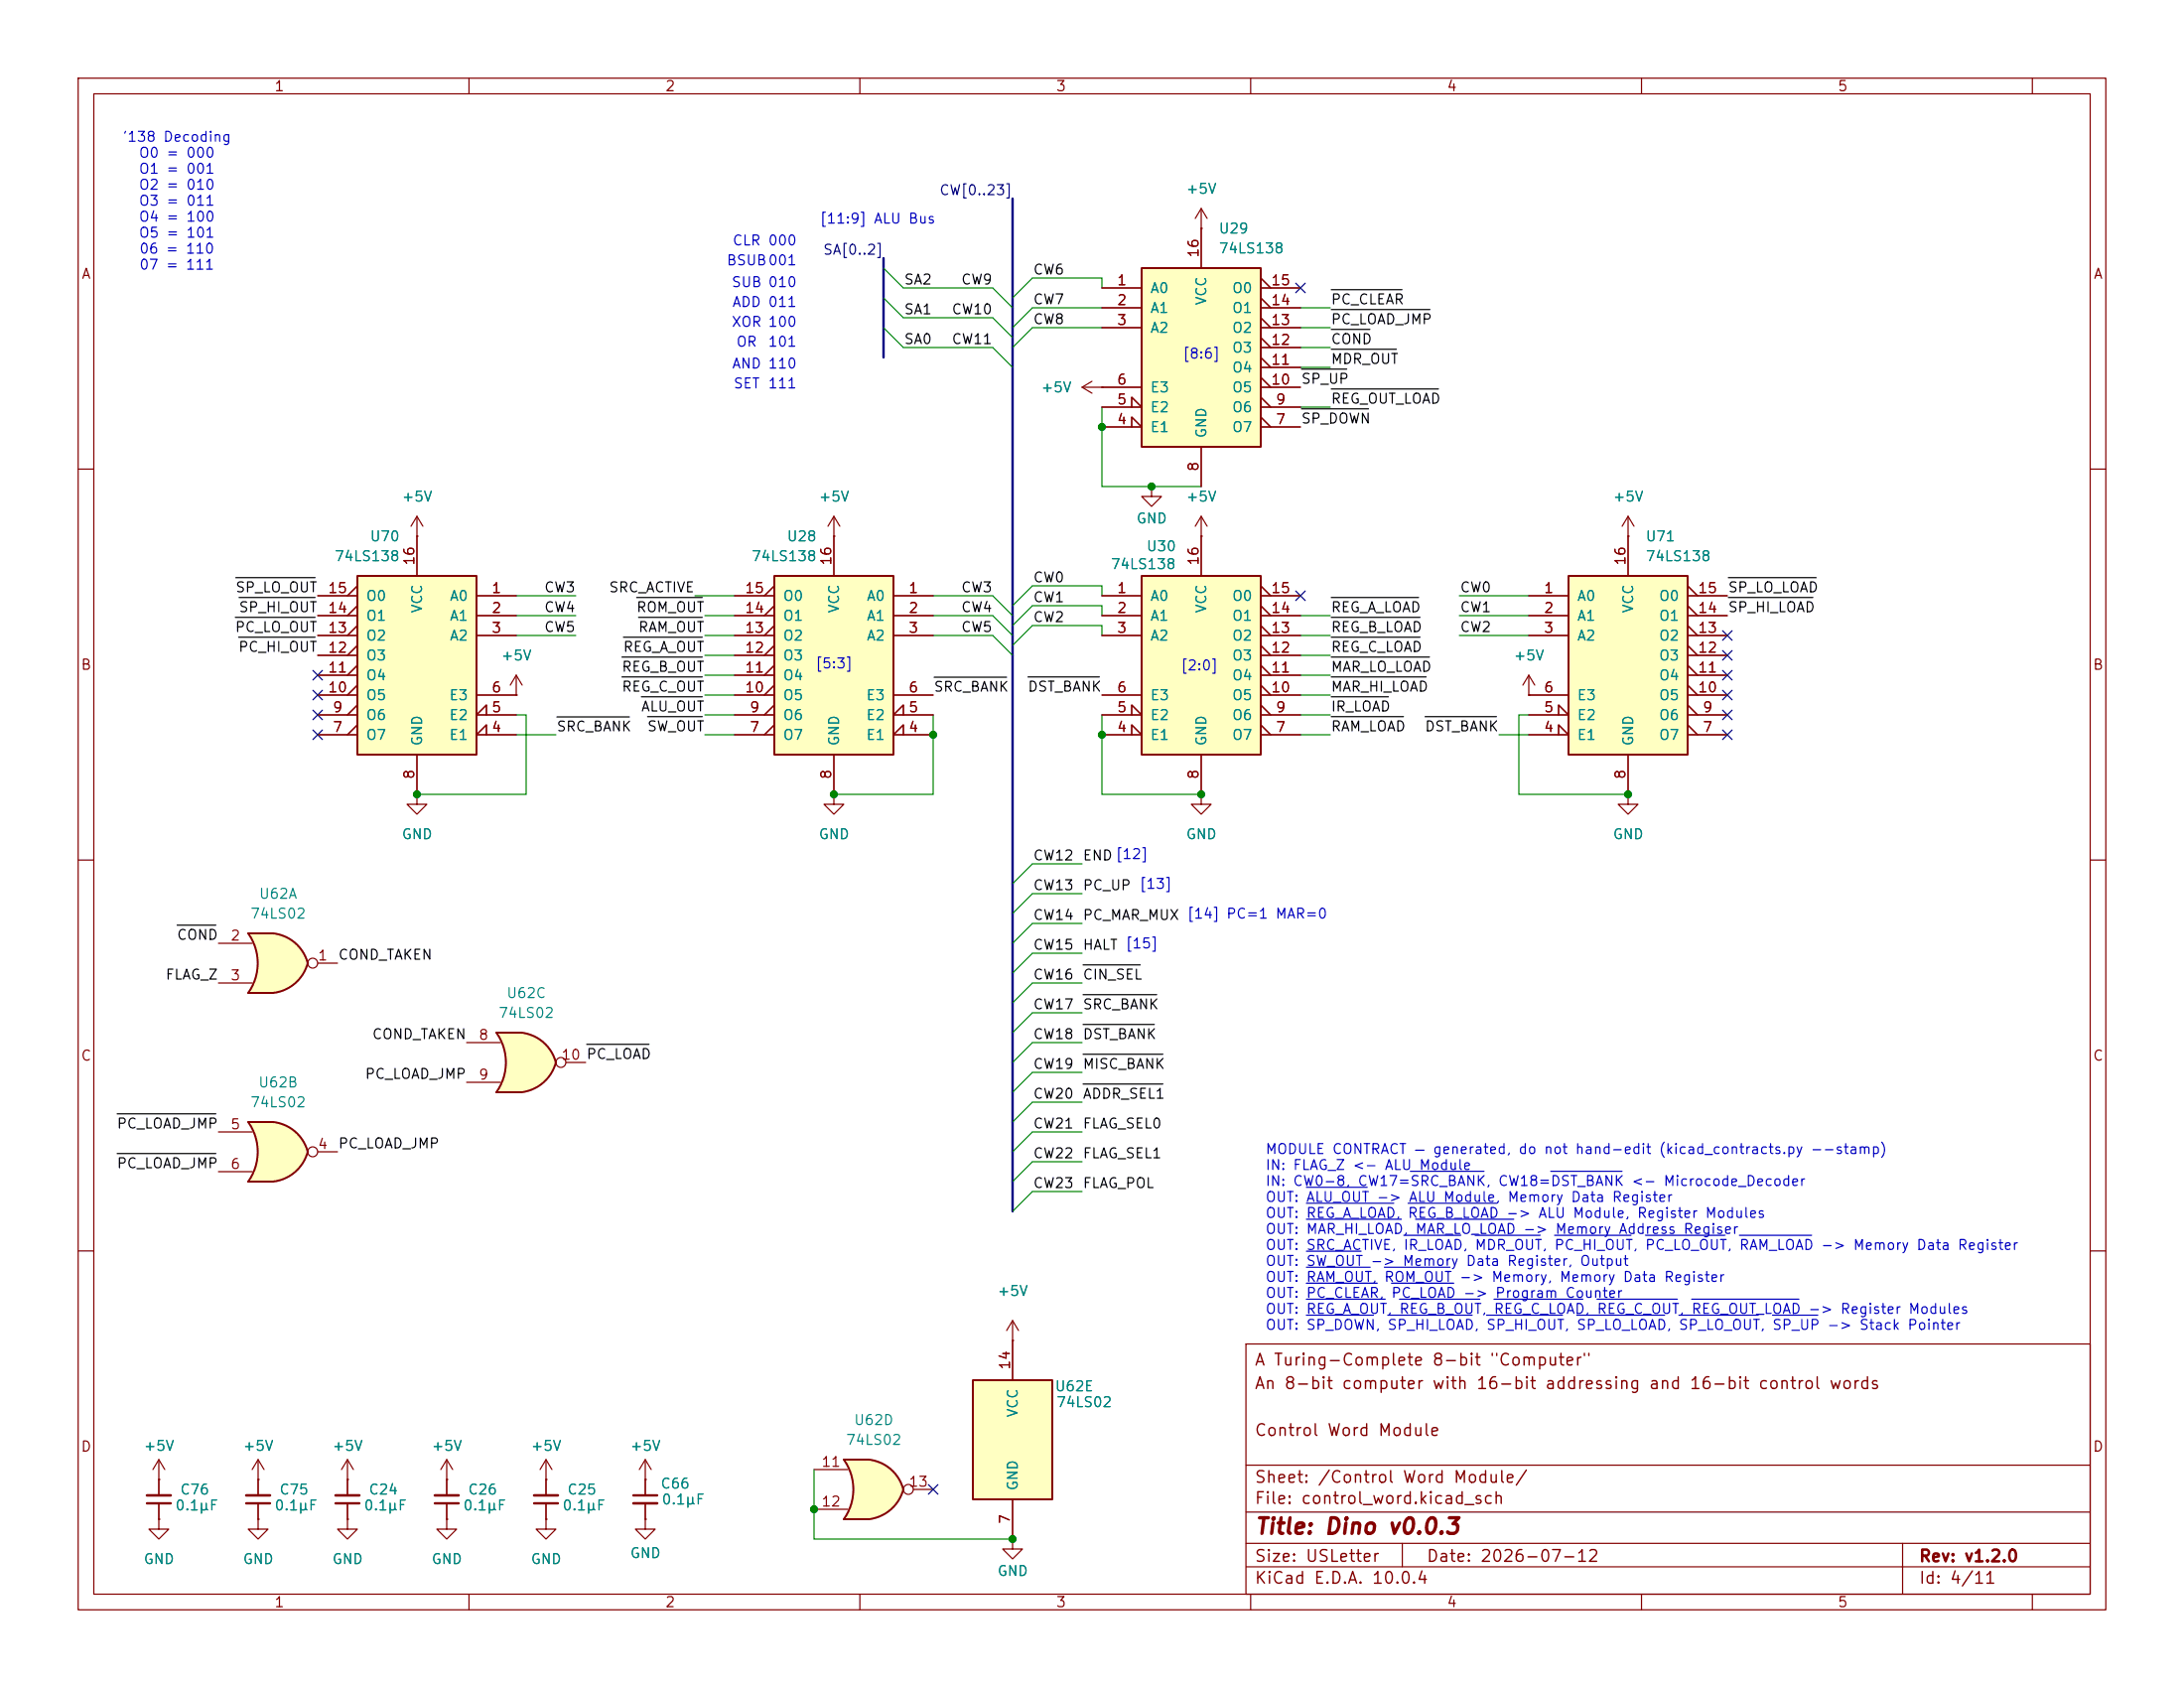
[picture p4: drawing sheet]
<svg xmlns="http://www.w3.org/2000/svg" width="279mm" height="216mm" viewBox="0 0 279 216" stroke-linecap="round" stroke-linejoin="round" font-family="sans-serif">
<g fill="none" stroke="#840000" stroke-width=".15">
<path d="M10 10h259.4v195.9h-259.4zM12 12h255.4v191.9h-255.4zM60 10v2M110 10v2M160 10v2M210 10v2M260 10v2M10 60h2M53.3 68.6h.1M53.3 66l-.7 1.3M53.3 66l.8 1.3M53.3 66v2.6"/>
<path d="M267.4 60h2M10 110h2M153.7 101.6v1.3h1.2l-1.2 1.2-1.3-1.2h1.3M153.7 101.6h.1M267.4 110h2M10 160h2M159.4 171.9h108v32h-108zM267.4 160h2M159.4 197.4h108M159.4 193.4h108M159.4 187.4h108M179.4 197.4v3"/>
<path d="M243.4 197.4v6.5M60 203.9v2M110 203.9v2M159.4 200.4h108M160 203.9v2M210 203.9v2M260 203.9v2"/>
</g>
<path d="M31.7 143.5h3.2M31.7 151.1h3.2" fill="none" stroke="#ffffc2" stroke-width=".13"/>
<g fill="#ffffc2" stroke="#ffffc2" stroke-width=".13">
<path d="M34.4 146l5 1.3a5.2 5.2 0 0 1-4.4 3.8z"/>
<path d="M35 143.5a5.1 5.1 0 0 1 4.4 3.8l-5 1.3z"/>
</g>
<path d="M31.7 143.5h3.2v7.6h-3.2a6.7 6.7 0 0 0 0-7.6z" fill="#ffffc2"/>
<path d="M34.9 143.5h-3.2a6.6 6.6 0 0 1 0 7.6h3.2M35 143.5a5.1 5.1 0 0 1 4.4 3.8 5.2 5.2 0 0 1-4.4 3.8" fill="none" stroke="#840000" stroke-width=".25"/>
<g fill="none" stroke="#840000" stroke-width=".15">
<path d="M27.9 144.8h4.4M27.9 149.9h4.4M40.6 147.3h2.6M129.5 171.5h.1M129.5 168.9l-.7 1.3M129.5 168.9l.8 1.3M129.5 168.9v2.6M20.3 189.2h.1M20.3 194.3v1.3h-1.3l1.3 1.3 1.3-1.3h-1.3M20.3 194.3h.1M20.3 186.7l-.7 1.3M20.3 186.7l.8 1.3"/>
<path d="M20.3 186.7v4.6M20.3 192.3v2M33 194.3v1.3h-1.3l1.3 1.3 1.3-1.3h-1.3M33 194.3h.1M33 189.2h.1M33 186.7v4.6M33 192.3v2M33 186.7l-.7 1.3M33 186.7l.8 1.3M44.4 194.3v1.3h-1.2l1.2 1.3 1.3-1.3h-1.3M44.4 194.3h.1M44.4 189.2h.1"/>
<path d="M44.4 186.7v4.6M44.4 192.3v2M44.4 186.7l-.7 1.3M44.4 186.7l.8 1.3M57.1 189.2h.1M57.1 194.3v1.3h-1.2l1.2 1.3 1.3-1.3h-1.3M57.1 194.3h.1M57.1 186.7l-.7 1.3M57.1 186.7l.8 1.3M57.1 186.7v4.6M57.1 192.3v2M69.8 189.2h.1"/>
<path d="M69.8 194.3v1.3h-1.2l1.2 1.3 1.3-1.3h-1.3M69.8 194.3h.1M69.8 186.7l-.7 1.3M69.8 186.7l.8 1.3M69.8 186.7v4.6M69.8 192.3v2M82.5 194.3v1.3h1.3l-1.3 1.3-1.2-1.3h1.2M82.5 194.3h.1M82.5 189.2h.1M82.5 186.7v4.6M82.5 192.3v2M82.5 186.7l-.7 1.3"/>
<path d="M82.5 186.7l.8 1.3M129.5 196.9v1.2h1.3l-1.3 1.3-1.2-1.3h1.2M129.5 196.9h.1"/>
<circle cx="40" cy="147.3" r=".63"/>
</g>
<path d="M18.8 192.3h3M31.5 192.3h3M42.9 192.3h3.1M55.6 192.3h3.1M68.3 192.3h3.1M81 191.3h3.1" fill="none" stroke="#840000" stroke-width=".3"/>
<path d="M18.8 191.3h3M31.5 191.3h3M42.9 191.3h3.1M55.6 191.3h3.1M68.3 191.3h3.1M81 192.3h3.1" fill="none" stroke="#840000" stroke-width=".33"/>
<path d="M124.5 176.5h10.1v15.3h-10.1z" fill="#ffffc2"/>
<path d="M124.5 176.5h10.1v15.3h-10.1z" fill="none" stroke="#840000" stroke-width=".25"/>
<path d="M129.5 171.5v5M129.5 191.8v5.1" fill="none" stroke="#840000" stroke-width=".15"/>
<path d="M107.9 186.7h3.2M107.9 194.3h3.2" fill="none" stroke="#ffffc2" stroke-width=".13"/>
<g fill="#ffffc2" stroke="#ffffc2" stroke-width=".13">
<path d="M110.5 189.1l5.1 1.4a5.2 5.2 0 0 1-4.4 3.8z"/>
<path d="M111.2 186.7a5.1 5.1 0 0 1 4.4 3.8l-5 1.3z"/>
</g>
<path d="M107.9 186.7h3.2v7.6h-3.2a6.7 6.7 0 0 0 0-7.6z" fill="#ffffc2"/>
<path d="M111.1 186.7h-3.2a6.6 6.6 0 0 1 0 7.6h3.2M111.2 186.7a5.2 5.2 0 0 1 4.4 3.8 5.2 5.2 0 0 1-4.4 3.8" fill="none" stroke="#840000" stroke-width=".25"/>
<g fill="none" stroke="#840000" stroke-width=".15">
<path d="M104.1 188h4.4M104.1 193h4.4M116.8 190.5h2.6"/>
<circle cx="116.2" cy="190.5" r=".63"/>
</g>
<path d="M99.1 73.7h15.2v22.8h-15.2z" fill="#ffffc2"/>
<path d="M99.1 73.7h15.2v22.8h-15.2z" fill="none" stroke="#840000" stroke-width=".25"/>
<g fill="none" stroke="#840000" stroke-width=".15">
<path d="M94 76.2h5.1M94 78.7h5.1M99.1 77.5l-1.3 1.2M99.1 74.9l-1.3 1.3M106.7 68.6h.1M106.7 66v7.7M106.7 66l-.8 1.3M106.7 66l.7 1.3M114.3 76.2h5.1M114.3 78.7h5.1M66 88.9h.1M66 86.4l-.7 1.2"/>
<path d="M66 86.4l.8 1.2M66 86.4v2.5M94 81.3h5.1M94 94h5.1M94 91.4h5.1M94 88.9h5.1M94 86.4h5.1M94 83.8h5.1M99.1 92.7l-1.3 1.3M99.1 90.2l-1.3 1.2M99.1 87.6l-1.3 1.3M99.1 85.1l-1.3 1.3"/>
<path d="M99.1 82.6l-1.3 1.2M99.1 80l-1.3 1.3M106.7 96.5v5.1M114.3 81.3h5.1M114.3 88.9h5.1M115.6 94v-1.3l-1.3 1.3h5.1M115.6 91.4v-1.2l-1.3 1.2h5.1M53.3 101.6v1.3h1.3l-1.3 1.2-1.2-1.2h1.2M53.3 101.6h.1M106.7 101.6v1.3h1.2l-1.2 1.2-1.3-1.2h1.3M106.7 101.6h.1"/>
</g>
<path d="M31.7 119.4h3.2M31.7 127h3.2" fill="none" stroke="#ffffc2" stroke-width=".13"/>
<g fill="#ffffc2" stroke="#ffffc2" stroke-width=".13">
<path d="M34.4 121.8l5 1.4a5.2 5.2 0 0 1-4.4 3.8z"/>
<path d="M35 119.4a5.1 5.1 0 0 1 4.4 3.8l-5 1.3z"/>
</g>
<path d="M31.7 119.4h3.2v7.6h-3.2a6.7 6.7 0 0 0 0-7.6z" fill="#ffffc2"/>
<path d="M34.9 119.4h-3.2a6.6 6.6 0 0 1 0 7.6h3.2M35 119.4a5.1 5.1 0 0 1 4.4 3.8 5.2 5.2 0 0 1-4.4 3.8" fill="none" stroke="#840000" stroke-width=".25"/>
<g fill="none" stroke="#840000" stroke-width=".15">
<path d="M27.9 120.7h4.4M27.9 125.7h4.4M40.6 123.2h2.6"/>
<circle cx="40" cy="123.2" r=".63"/>
</g>
<path d="M45.7 73.7h15.3v22.8h-15.3z" fill="#ffffc2"/>
<path d="M45.7 73.7h15.3v22.8h-15.3z" fill="none" stroke="#840000" stroke-width=".25"/>
<g fill="none" stroke="#840000" stroke-width=".15">
<path d="M40.6 76.2h5.1M40.6 78.7h5.1M45.7 77.5l-1.3 1.2M45.7 74.9l-1.3 1.3M53.3 68.6v5.1M61 76.2h5M61 78.7h5M40.6 81.3h5.1M40.6 94h5.1M40.6 91.4h5.1M40.6 88.9h5.1M40.6 86.4h5.1"/>
<path d="M40.6 83.8h5.1M45.7 92.7l-1.3 1.3M45.7 90.2l-1.3 1.2M45.7 87.6l-1.3 1.3M45.7 85.1l-1.3 1.3M45.7 82.6l-1.3 1.2M45.7 80l-1.3 1.3M53.3 96.5v5.1M61 81.3h5M61 88.9h5M62.2 94v-1.3l-1.2 1.3h5M62.2 91.4v-1.2l-1.2 1.2h5"/>
</g>
<path d="M146 34.3h15.3v22.9h-15.3z" fill="#ffffc2"/>
<path d="M146 34.3h15.3v22.9h-15.3z" fill="none" stroke="#840000" stroke-width=".25"/>
<g fill="none" stroke="#840000" stroke-width=".15">
<path d="M141 36.8h5M141 39.4h5M153.7 29.2h.1M153.7 26.7v7.6M153.7 26.7l-.8 1.2M153.7 26.7l.7 1.2M161.3 36.8h5.1M161.3 39.4h5.1M161.3 38.1l1.3 1.3M161.3 35.6l1.3 1.2M138.4 49.5h7.6M138.4 49.5l1.3 .8"/>
<path d="M139.7 48.8l-1.3 .7M141 54.6h5l-1.2-1.3v1.3M141 52.1h5l-1.2-1.3v1.3M141 49.5h.1M141 41.9h5M153.7 57.2v5M161.3 41.9h5.1M161.3 54.6h5.1M161.3 52.1h5.1M161.3 49.5h5.1M161.3 53.3l1.3 1.3M161.3 50.8l1.3 1.3"/>
<path d="M161.3 48.3l1.3 1.2M161.3 47h5.1M161.3 45.7l1.3 1.3M161.3 44.5h5.1M161.3 43.2l1.3 1.3M161.3 40.6l1.3 1.3M208.3 68.6h.1M208.3 66l-.8 1.3M208.3 66l.7 1.3M208.3 66v2.6M195.6 88.9h.1M195.6 86.4l-.8 1.2"/>
<path d="M195.6 86.4l.7 1.2M195.6 86.4v2.5"/>
</g>
<path d="M200.7 73.7h15.2v22.8h-15.2z" fill="#ffffc2"/>
<path d="M200.7 73.7h15.2v22.8h-15.2z" fill="none" stroke="#840000" stroke-width=".25"/>
<g fill="none" stroke="#840000" stroke-width=".15">
<path d="M195.6 76.2h5.1M195.6 78.7h5.1M208.3 68.6v5.1M215.9 76.2h5.1M215.9 78.7h5.1M215.9 77.5l1.3 1.2M215.9 74.9l1.3 1.3M195.6 94h5.1l-1.3-1.3v1.3M195.6 91.4h5.1l-1.3-1.2v1.2M195.6 81.3h5.1M195.6 88.9h5.1M208.3 96.5v5.1"/>
<path d="M215.9 81.3h5.1M215.9 94h5.1M215.9 91.4h5.1M215.9 88.9h5.1M215.9 92.7l1.3 1.3M215.9 90.2l1.3 1.2M215.9 87.6l1.3 1.3M215.9 86.4h5.1M215.9 85.1l1.3 1.3M215.9 83.8h5.1M215.9 82.6l1.3 1.2M215.9 80l1.3 1.3"/>
<path d="M208.3 101.6v1.3h1.2l-1.2 1.2-1.3-1.2h1.3M208.3 101.6h.1"/>
</g>
<path d="M63.5 132.1h3.2M63.5 139.7h3.2" fill="none" stroke="#ffffc2" stroke-width=".13"/>
<g fill="#ffffc2" stroke="#ffffc2" stroke-width=".13">
<path d="M66.1 134.5l5 1.4a5.2 5.2 0 0 1-4.4 3.8z"/>
<path d="M66.7 132.1a5.1 5.1 0 0 1 4.4 3.8l-5 1.3z"/>
</g>
<path d="M63.5 132.1h3.2v7.6h-3.2a6.7 6.7 0 0 0 0-7.6z" fill="#ffffc2"/>
<path d="M66.7 132.1h-3.2a6.6 6.6 0 0 1 0 7.6h3.2M66.7 132.1a5.2 5.2 0 0 1 4.4 3.8 5.2 5.2 0 0 1-4.4 3.8" fill="none" stroke="#840000" stroke-width=".25"/>
<g fill="none" stroke="#840000" stroke-width=".15">
<path d="M147.3 62.2v1.3h1.3l-1.3 1.3-1.3-1.3h1.3M147.3 62.2h.1M153.7 68.6h.1M153.7 66l-.8 1.3M153.7 66l.7 1.3M153.7 66v2.6M59.7 133.4h4.3M59.7 138.4h4.3M72.4 135.9h2.5"/>
<circle cx="71.8" cy="135.9" r=".63"/>
</g>
<path d="M146 73.7h15.3v22.8h-15.3z" fill="#ffffc2"/>
<path d="M146 73.7h15.3v22.8h-15.3z" fill="none" stroke="#840000" stroke-width=".25"/>
<g fill="none" stroke="#840000" stroke-width=".15">
<path d="M141 36.8h5M141 39.4h5M153.7 29.2h.1M153.7 29.2v5.1M161.3 36.8h5.1M161.3 39.4h5.1M161.3 38.1l1.3 1.3M161.3 35.6l1.3 1.2M141 49.5h.1M141 54.6h5l-1.2-1.3v1.3M141 52.1h5l-1.2-1.3v1.3M141 41.9h5"/>
<path d="M141 49.5h5M153.7 57.2v5M161.3 41.9h5.1M161.3 54.6h5.1M161.3 52.1h5.1M161.3 49.5h5.1M161.3 53.3l1.3 1.3M161.3 50.8l1.3 1.3M161.3 48.3l1.3 1.2M161.3 47h5.1M161.3 45.7l1.3 1.3M161.3 44.5h5.1"/>
<path d="M161.3 43.2l1.3 1.3M161.3 40.6l1.3 1.3M40.6 76.2h5.1M40.6 78.7h5.1M45.7 77.5l-1.3 1.2M45.7 74.9l-1.3 1.3M53.3 68.6h.1M53.3 68.6v5.1M61 76.2h5M61 78.7h5M94 76.2h5.1M94 78.7h5.1"/>
<path d="M99.1 77.5l-1.3 1.2M99.1 74.9l-1.3 1.3M106.7 68.6h.1M106.7 68.6v5.1M114.3 76.2h5.1M114.3 78.7h5.1M141 76.2h5M141 78.7h5M147.3 62.2h.1M153.7 68.6h.1M153.7 68.6v5.1M161.3 76.2h5.1"/>
<path d="M161.3 78.7h5.1M161.3 77.5l1.3 1.2M161.3 74.9l1.3 1.3M195.6 76.2h5.1M195.6 78.7h5.1M208.3 68.6h.1M208.3 68.6v5.1M215.9 76.2h5.1M215.9 78.7h5.1M215.9 77.5l1.3 1.2M215.9 74.9l1.3 1.3M40.6 81.3h5.1"/>
<path d="M40.6 94h5.1M40.6 91.4h5.1M40.6 88.9h5.1M40.6 86.4h5.1M40.6 83.8h5.1M45.7 92.7l-1.3 1.3M45.7 90.2l-1.3 1.2M45.7 87.6l-1.3 1.3M45.7 85.1l-1.3 1.3M45.7 82.6l-1.3 1.2M45.7 80l-1.3 1.3M53.3 96.5v5.1"/>
<path d="M61 81.3h5M61 88.9h5M62.2 94v-1.3l-1.2 1.3h5M62.2 91.4v-1.2l-1.2 1.2h5M66 88.9h.1M94 81.3h5.1M94 94h5.1M94 91.4h5.1M94 88.9h5.1M94 86.4h5.1M94 83.8h5.1M99.1 92.7l-1.3 1.3"/>
<path d="M99.1 90.2l-1.3 1.2M99.1 87.6l-1.3 1.3M99.1 85.1l-1.3 1.3M99.1 82.6l-1.3 1.2M99.1 80l-1.3 1.3M106.7 96.5v5.1M114.3 81.3h5.1M114.3 88.9h5.1M115.6 94v-1.3l-1.3 1.3h5.1M115.6 91.4v-1.2l-1.3 1.2h5.1M141 94h5l-1.2-1.3v1.3M141 91.4h5l-1.2-1.2v1.2"/>
<path d="M141 81.3h5M141 88.9h5M153.7 96.5v5.1M161.3 81.3h5.1M161.3 94h5.1M161.3 91.4h5.1M161.3 88.9h5.1M161.3 92.7l1.3 1.3M161.3 90.2l1.3 1.2M161.3 87.6l1.3 1.3M161.3 86.4h5.1M161.3 85.1l1.3 1.3"/>
<path d="M161.3 83.8h5.1M161.3 82.6l1.3 1.2M161.3 80l1.3 1.3M195.6 94h5.1l-1.3-1.3v1.3M195.6 91.4h5.1l-1.3-1.2v1.2M195.6 88.9h.1M195.6 81.3h5.1M195.6 88.9h5.1M208.3 96.5v5.1M215.9 81.3h5.1M215.9 94h5.1M215.9 91.4h5.1"/>
<path d="M215.9 88.9h5.1M215.9 86.4h5.1M215.9 83.8h5.1M215.9 92.7l1.3 1.3M215.9 90.2l1.3 1.2M215.9 87.6l1.3 1.3M215.9 85.1l1.3 1.3M215.9 82.6l1.3 1.2M215.9 80l1.3 1.3M53.3 101.6h.1M106.7 101.6h.1M153.7 101.6h.1"/>
<path d="M208.3 101.6h.1M129.5 171.5h.1M129.5 171.5v5M20.3 194.3h.1M20.3 189.2h.1M20.3 189.2v2.1M20.3 192.3v2M33 189.2h.1M33 194.3h.1M33 189.2v2.1M33 192.3v2M44.4 189.2h.1"/>
<path d="M44.4 194.3h.1M44.4 189.2v2.1M44.4 192.3v2M57.1 194.3h.1M57.1 189.2h.1M57.1 189.2v2.1M57.1 192.3v2M69.8 194.3h.1M69.8 189.2h.1M69.8 189.2v2.1M69.8 192.3v2M82.5 189.2h.1"/>
<path d="M82.5 194.3h.1M82.5 189.2v2.1M82.5 192.3v2M129.5 196.9h.1M129.5 191.8v5.1"/>
</g>
<g fill="none" stroke="#000" stroke-width=".15">
<path d="M170.3 37.1h9.1M170.3 39.6h12.6M166.5 47.2h5.8M166.5 52.3h8.6M170.3 42.1h5M170.3 44.7h8.3M170.3 49.8h13.7M30.1 79h10.2M30.2 73.9h10.1M30.6 76.4h9.7M81.4 76.4h8.4M81.7 79h8.1"/>
<path d="M170.3 76.4h11.2M170.3 79h11.4M221.1 76.4h10.8M221.1 73.9h11.2M30.5 81.5h9.8M71.2 91.7h9.3M79.6 84h10.2M79.6 86.6h10.2M79.8 81.5h10M82.1 89.1h7.7M82.8 91.7h7M119.5 86.6h9.3"/>
<path d="M131.5 86.6h9.1M170.3 81.5h11.4M170.3 84h12.6M170.3 89.1h7.3M170.3 86.6h12.2M170.3 91.7h9.2M182.3 91.7h9.1M22.7 118.3h4.9M75.1 133.6h7.9M138.6 123.4h7.3M138.6 127.2h9.4M138.6 131h9.1"/>
<path d="M138.6 134.8h10.2M138.6 138.7h10.2M15 147.5h12.6M15 142.5h12.6"/>
</g>
<path d="M113 33v12.7M129.5 25.4v129.5" fill="none" stroke="#000084" stroke-width=".3"/>
<g fill="none" stroke="#008400" stroke-width=".15">
<path d="M113 38.1l2.6 2.5h11.4l2.5 2.6M113 34.3l2.6 2.5h11.4l2.5 2.6M141 36.8v-1.2h-8.9l-2.6 2.5M141 39.4h-8.9l-2.6 2.5M166.4 39.4h3.8M113 41.9l2.6 2.6h11.4l2.5 2.5M141 52.1v10.1h12.7M141 41.9h-8.9l-2.6 2.6M166.4 44.5h3.8M166.4 52.1h3.8M166.4 47h3.8M166.4 41.9h3.8"/>
<path d="M66 76.2h7.7M66 78.7h7.7M88.9 76.2h5.1M90.2 78.7h3.8M119.4 76.2h7.6l2.5 2.5M119.4 78.7h7.6l2.5 2.6M141 76.2v-1.3h-8.9l-2.6 2.6M141 78.7v-1.2h-8.9l-2.6 2.5M166.4 78.7h3.8M186.7 76.2h8.9M186.7 78.7h8.9M66 94h5.1"/>
<path d="M66 91.4h1.3v10.2h-14M66 81.3h7.7M90.2 83.8h3.8M90.2 94h3.8M90.2 91.4h3.8M90.2 81.3h3.8M90.2 88.9h3.8M90.2 86.4h3.8M119.4 91.4v10.2h-12.7M119.4 81.3h7.6l2.5 2.5M141 81.3v-1.3h-8.9l-2.6 2.6M141 91.4v10.2h12.7"/>
<path d="M166.4 83.8h3.8M166.4 94h3.8M166.4 91.4h3.8M166.4 81.3h3.8M166.4 88.9h3.8M166.4 86.4h3.8M186.7 81.3h8.9M191.8 94h3.8M195.6 91.4h-1.3v10.2h14M138.4 114.3h-6.3l-2.6 2.5M138.4 110.5h-6.3l-2.6 2.5M138.4 118.1h-6.3l-2.6 2.6"/>
<path d="M138.4 137.2h-6.3l-2.6 2.5M138.4 121.9h-6.3l-2.6 2.6M138.4 133.4h-6.3l-2.6 2.5M138.4 125.7h-6.3l-2.6 2.6M138.4 129.5h-6.3l-2.6 2.6M138.4 141h-6.3l-2.6 2.5M138.4 144.8h-6.3l-2.6 2.5M138.4 152.4h-6.3l-2.6 2.5M138.4 148.6h-6.3l-2.6 2.5M104.1 188v8.9h25.4"/>
</g>
<g fill="none" stroke="#000084" stroke-width=".15">
<path d="M165.8 36.2l1.2 1.2M167 36.2l-1.2 1.2M165.8 75.6l1.2 1.2M167 75.6l-1.2 1.2M40 85.8l1.2 1.2M40 93.4l1.2 1.2M40 88.3l1.2 1.2M40 90.8l1.2 1.2M41.2 85.8l-1.2 1.2M41.2 93.4l-1.2 1.2M41.2 88.3l-1.2 1.2M41.2 90.8l-1.2 1.2"/>
<path d="M220.4 85.8l1.2 1.2M220.4 90.8l1.2 1.2M220.4 88.3l1.2 1.2M220.4 83.2l1.2 1.2M220.4 93.4l1.2 1.2M220.4 80.7l1.2 1.2M221.6 85.8l-1.2 1.2M221.6 90.8l-1.2 1.2M221.6 88.3l-1.2 1.2M221.6 83.2l-1.2 1.2M221.6 93.4l-1.2 1.2M221.6 80.7l-1.2 1.2"/>
<path d="M118.8 189.9l1.2 1.2M120 189.9l-1.2 1.2"/>
</g>
<g fill="none" stroke="#0000c2" stroke-width=".15">
<path d="M167.1 151.9h7.8M167.1 153.9h11.2M167.1 155.9h12.2M179.6 158h7.3M180.1 153.9h11.4M180.4 149.8h9.5M181.1 155.9h12.6M188.7 158h8.3M198.4 149.8h9.1M198.9 158h9.8M210.5 158h10.2M222.5 158h9.3"/>
<path d="M167.1 160h7M167.1 162.1h8.2M167.1 164.1h9.1M167.1 166.2h10.1M167.1 168.2h8.6M177.1 162.1h8.4M177.5 168.2h10.8M178 164.1h8M179 166.2h10.3M190.2 168.2h9.7M191.1 166.2h11.4M201.7 168.2h11.3"/>
<path d="M204.3 166.2h10.3M214.8 168.2h10.1M216.4 166.2h13.7M226.8 168.2h5.7"/>
</g>
<g fill="#008400" stroke="#008400" stroke-width=".13">
<circle cx="141" cy="94" r=".46"/>
<circle cx="153.7" cy="101.6" r=".46"/>
<circle cx="208.3" cy="101.6" r=".46"/>
<circle cx="141" cy="54.6" r=".46"/>
<circle cx="147.3" cy="62.2" r=".46"/>
<circle cx="106.7" cy="101.6" r=".46"/>
<circle cx="119.4" cy="94" r=".46"/>
<circle cx="104.1" cy="193" r=".46"/>
<circle cx="129.5" cy="196.9" r=".46"/>
<circle cx="53.3" cy="101.6" r=".46"/>
</g>
<text font-size="2" fill="#840000" x="160.4" y="196.7">Title: Dino v0.0.3</text>
<g font-size="1.5" fill="#840000">
<text x="160.4" y="178">An 8-bit computer with 16-bit addressing and 16-bit control words</text>
<text x="160.4" y="175">A Turing-Complete 8-bit &quot;Computer&quot;</text>
<text x="160.4" y="184">Control Word Module</text>
<text x="160.4" y="190">Sheet: /Control Word Module/</text>
<text x="160.4" y="192.7">File: control_word.kicad_sch</text>
<text x="160.4" y="202.9">KiCad E.D.A. 10.0.4</text>
<text x="160.4" y="200.1">Size: USLetter</text>
<text x="182.4" y="200.1">Date: 2026-07-12</text>
<text x="245.4" y="200.1">Rev: v1.2.0</text>
<text x="245.4" y="202.9">Id: 4/11</text>
</g>
<g font-size="1.3" fill="#840000">
<text x="35" y="12">1</text>
<text x="85" y="12">2</text>
<text x="135" y="12">3</text>
<text x="185" y="12">4</text>
<text x="235" y="12">5</text>
<text x="10.3" y="36">A</text>
<text x="153.6" y="33.1" transform="rotate(-90 153.6 33.1)">16</text>
<text x="267.7" y="36">A</text>
<text x="142.8" y="36.8">1</text>
<text x="142.8" y="39.3">2</text>
<text x="142.8" y="41.9">3</text>
<text x="162.5" y="41.9">13</text>
<text x="162.5" y="39.3">14</text>
<text x="162.5" y="36.8">15</text>
<text x="162.5" y="47">11</text>
<text x="162.5" y="44.4">12</text>
<text x="142.8" y="52">5</text>
<text x="142.8" y="49.5">6</text>
<text x="162.5" y="49.5">10</text>
<text x="163.1" y="52">9</text>
<text x="142.8" y="54.6">4</text>
<text x="163.1" y="54.6">7</text>
<text x="153.6" y="60.4" transform="rotate(-90 153.6 60.4)">8</text>
<text x="41.9" y="76.2">15</text>
<text x="53.3" y="72.4" transform="rotate(-90 53.3 72.4)">16</text>
<text x="62.8" y="76.2">1</text>
<text x="95.2" y="76.2">15</text>
<text x="106.7" y="72.4" transform="rotate(-90 106.7 72.4)">16</text>
<text x="116.1" y="76.2">1</text>
<text x="142.8" y="76.2">1</text>
<text x="153.6" y="72.4" transform="rotate(-90 153.6 72.4)">16</text>
<text x="162.5" y="76.2">15</text>
<text x="197.4" y="76.2">1</text>
<text x="208.3" y="72.4" transform="rotate(-90 208.3 72.4)">16</text>
<text x="217.1" y="76.2">15</text>
<text x="41.9" y="83.8">12</text>
<text x="41.9" y="81.3">13</text>
<text x="41.9" y="78.7">14</text>
<text x="62.8" y="78.7">2</text>
<text x="62.8" y="81.3">3</text>
<text x="95.2" y="83.8">12</text>
<text x="95.2" y="81.3">13</text>
<text x="95.2" y="78.7">14</text>
<text x="116.1" y="78.7">2</text>
<text x="116.1" y="81.3">3</text>
<text x="142.8" y="78.7">2</text>
<text x="142.8" y="81.3">3</text>
<text x="162.5" y="83.8">12</text>
<text x="162.5" y="81.3">13</text>
<text x="162.5" y="78.7">14</text>
<text x="197.4" y="78.7">2</text>
<text x="197.4" y="81.3">3</text>
<text x="217.1" y="83.8">12</text>
<text x="217.1" y="81.3">13</text>
<text x="217.1" y="78.7">14</text>
<text x="10.3" y="86">B</text>
<text x="41.9" y="88.9">10</text>
<text x="41.9" y="86.3">11</text>
<text x="62.8" y="88.9">6</text>
<text x="95.2" y="88.9">10</text>
<text x="95.2" y="86.3">11</text>
<text x="116.1" y="88.9">6</text>
<text x="142.8" y="88.9">6</text>
<text x="162.5" y="88.9">10</text>
<text x="162.5" y="86.3">11</text>
<text x="197.4" y="88.9">6</text>
<text x="217.1" y="88.9">10</text>
<text x="217.1" y="86.3">11</text>
<text x="267.7" y="86">B</text>
<text x="42.5" y="94">7</text>
<text x="42.5" y="91.4">9</text>
<text x="62.8" y="94">4</text>
<text x="62.8" y="91.4">5</text>
<text x="95.8" y="94">7</text>
<text x="95.8" y="91.4">9</text>
<text x="116.1" y="94">4</text>
<text x="116.1" y="91.4">5</text>
<text x="142.8" y="94">4</text>
<text x="142.8" y="91.4">5</text>
<text x="163.1" y="94">7</text>
<text x="163.1" y="91.4">9</text>
<text x="197.4" y="94">4</text>
<text x="197.4" y="91.4">5</text>
<text x="217.7" y="94">7</text>
<text x="217.7" y="91.4">9</text>
<text x="53.3" y="99.8" transform="rotate(-90 53.3 99.8)">8</text>
<text x="106.7" y="99.8" transform="rotate(-90 106.7 99.8)">8</text>
<text x="153.6" y="99.8" transform="rotate(-90 153.6 99.8)">8</text>
<text x="208.3" y="99.8" transform="rotate(-90 208.3 99.8)">8</text>
<text x="29.4" y="120.6">2</text>
<text x="29.4" y="125.7">3</text>
<text x="40.6" y="123.2">1</text>
<text x="10.3" y="136">C</text>
<text x="61.1" y="133.3">8</text>
<text x="71.7" y="135.9">10 PC_LOAD</text>
<text x="267.7" y="136">C</text>
<text x="61.1" y="138.4">9</text>
<text x="29.4" y="144.8">5</text>
<text x="29.4" y="149.8">6</text>
<text x="40.6" y="147.3">4</text>
<text x="129.5" y="175.3" transform="rotate(-90 129.5 175.3)">14</text>
<text x="10.3" y="186">D</text>
<text x="267.7" y="186">D</text>
<text x="105" y="187.9">11</text>
<text x="116.2" y="190.5">13</text>
<text x="105" y="193">12</text>
<text x="129.5" y="195" transform="rotate(-90 129.5 195)">7</text>
<text x="35" y="205.9">1</text>
<text x="85" y="205.9">2</text>
<text x="135" y="205.9">3</text>
<text x="185" y="205.9">4</text>
<text x="235" y="205.9">5</text>
</g>
<g font-size="1.3" fill="#0000c2">
<text x="15.6" y="18.5">'138 Decoding</text>
<text x="17.7" y="20.5">O0 = 000</text>
<text x="17.7" y="22.5">O1 = 001</text>
<text x="17.7" y="24.6">O2 = 010</text>
<text x="17.7" y="26.6">O3 = 011</text>
<text x="17.7" y="28.7">O4 = 100</text>
<text x="104.8" y="28.9">[11:9] ALU Bus</text>
<text x="17.7" y="30.7">O5 = 101</text>
<text x="17.7" y="32.8">06 = 110</text>
<text x="17.7" y="34.8">07 = 111</text>
<text x="92.9" y="34.2">BSUB001</text>
<text x="93.6" y="31.7">CLR 000</text>
<text x="93.5" y="37">SUB 010</text>
<text x="93.6" y="39.6">ADD 011</text>
<text x="93.5" y="42.1">XOR 100</text>
<text x="93.6" y="47.5">AND 110</text>
<text x="94.1" y="44.7">OR</text>
<text x="98.2" y="44.7">101</text>
<text x="151.2" y="46.2">[8:6]</text>
<text x="93.7" y="50">SET</text>
<text x="98.2" y="50">111</text>
<text x="104.2" y="85.8">[5:3]</text>
<text x="151" y="86.1">[2:0]</text>
<text x="145.7" y="114">[13]</text>
<text x="161.8" y="147.9">MODULE CONTRACT — generated, do not hand-edit (kicad_contracts.py --stamp)</text>
<text x="161.8" y="150">IN: FLAG_Z &lt;- ALU Module</text>
<text x="161.8" y="152">IN: CW0-8, CW17=SRC_BANK, CW18=DST_BANK &lt;- Microcode_Decoder</text>
<text x="161.8" y="154.1">OUT: ALU_OUT -&gt; ALU Module, Memory Data Register</text>
<text x="161.8" y="156.1">OUT: REG_A_LOAD, REG_B_LOAD -&gt; ALU Module, Register Modules</text>
<text x="161.8" y="158.1">OUT: MAR_HI_LOAD, MAR_LO_LOAD -&gt; Memory Address Regiser</text>
<text x="161.8" y="160.2">OUT: SRC_ACTIVE, IR_LOAD, MDR_OUT, PC_HI_OUT, PC_LO_OUT, RAM_LOAD -&gt; Memory Data Register</text>
<text x="161.8" y="162.2">OUT: SW_OUT -&gt; Memory Data Register, Output</text>
<text x="161.8" y="164.3">OUT: RAM_OUT, ROM_OUT -&gt; Memory, Memory Data Register</text>
<text x="161.8" y="166.3">OUT: PC_CLEAR, PC_LOAD -&gt; Program Counter</text>
<text x="161.8" y="168.4">OUT: REG_A_OUT, REG_B_OUT, REG_C_LOAD, REG_C_OUT, REG_OUT_LOAD -&gt; Register Modules</text>
<text x="161.8" y="170.4">OUT: SP_DOWN, SP_HI_LOAD, SP_HI_OUT, SP_LO_LOAD, SP_LO_OUT, SP_UP -&gt; Stack Pointer</text>
</g>
<g font-size="1.3" fill="#000084">
<text x="120.1" y="25.3">CW[0..23]</text>
<text x="105.2" y="32.9">SA[0..2]</text>
</g>
<g font-size="1.3" fill="#008484">
<text x="151.6" y="25.1">+5V</text>
<text x="155.8" y="30.2">U29</text>
<text x="155.8" y="32.7">74LS138</text>
<text x="147.1" y="37.8">A0</text>
<text x="147.1" y="40.3">A1</text>
<text x="154.6" y="39.1" transform="rotate(-90 154.6 39.1)">VCC</text>
<text x="157.5" y="40.3">O1</text>
<text x="157.5" y="37.8">O0</text>
<text x="147.1" y="42.9">A2</text>
<text x="157.5" y="48">O4</text>
<text x="157.5" y="45.4">O3</text>
<text x="157.5" y="42.9">O2</text>
<text x="133.1" y="50.5">+5V</text>
<text x="147.1" y="53">E2</text>
<text x="147.1" y="50.5">E3</text>
<text x="157.5" y="53">O6</text>
<text x="157.5" y="50.5">O5</text>
<text x="147.1" y="55.6">E1</text>
<text x="154.6" y="56.1" transform="rotate(-90 154.6 56.1)">GND</text>
<text x="157.5" y="55.6">O7</text>
<text x="51.3" y="64.5">+5V</text>
<text x="104.6" y="64.5">+5V</text>
<text x="151.6" y="64.5">+5V</text>
<text x="206.2" y="64.5">+5V</text>
<text x="47.2" y="69.6">U70</text>
<text x="100.6" y="69.6">U28</text>
<text x="145.3" y="67.3">GND</text>
<text x="146.6" y="70.8">U30</text>
<text x="210.4" y="69.6">U71</text>
<text x="42.7" y="72.1">74LS138</text>
<text x="46.7" y="77.2">O0</text>
<text x="57.4" y="77.2">A0</text>
<text x="96" y="72.1">74LS138</text>
<text x="100.1" y="77.2">O0</text>
<text x="110.8" y="77.2">A0</text>
<text x="142" y="73.1">74LS138</text>
<text x="147.1" y="77.2">A0</text>
<text x="157.5" y="77.2">O0</text>
<text x="201.7" y="77.2">A0</text>
<text x="210.4" y="72.1">74LS138</text>
<text x="212.1" y="77.2">O0</text>
<text x="46.7" y="82.3">O2</text>
<text x="46.7" y="79.7">O1</text>
<text x="54.3" y="78.5" transform="rotate(-90 54.3 78.5)">VCC</text>
<text x="57.4" y="79.7">A1</text>
<text x="57.4" y="82.3">A2</text>
<text x="100.1" y="82.3">O2</text>
<text x="100.1" y="79.7">O1</text>
<text x="107.7" y="78.5" transform="rotate(-90 107.7 78.5)">VCC</text>
<text x="110.8" y="79.7">A1</text>
<text x="110.8" y="82.3">A2</text>
<text x="147.1" y="79.7">A1</text>
<text x="147.1" y="82.3">A2</text>
<text x="154.6" y="78.5" transform="rotate(-90 154.6 78.5)">VCC</text>
<text x="157.5" y="82.3">O2</text>
<text x="157.5" y="79.7">O1</text>
<text x="201.7" y="79.7">A1</text>
<text x="201.7" y="82.3">A2</text>
<text x="209.3" y="78.5" transform="rotate(-90 209.3 78.5)">VCC</text>
<text x="212.1" y="82.3">O2</text>
<text x="212.1" y="79.7">O1</text>
<text x="46.7" y="89.9">O5</text>
<text x="46.7" y="87.3">O4</text>
<text x="46.7" y="84.8">O3</text>
<text x="57.4" y="89.9">E3</text>
<text x="64" y="84.8">+5V</text>
<text x="100.1" y="89.9">O5</text>
<text x="100.1" y="87.3">O4</text>
<text x="100.1" y="84.8">O3</text>
<text x="110.7" y="89.9">E3</text>
<text x="147.1" y="89.9">E3</text>
<text x="157.5" y="89.9">O5</text>
<text x="157.5" y="87.3">O4</text>
<text x="157.5" y="84.8">O3</text>
<text x="193.5" y="84.8">+5V</text>
<text x="201.7" y="89.9">E3</text>
<text x="212.1" y="89.9">O5</text>
<text x="212.1" y="87.3">O4</text>
<text x="212.1" y="84.8">O3</text>
<text x="46.7" y="95">O7</text>
<text x="46.7" y="92.4">O6</text>
<text x="54.3" y="95.5" transform="rotate(-90 54.3 95.5)">GND</text>
<text x="57.4" y="95">E1</text>
<text x="57.4" y="92.4">E2</text>
<text x="100.1" y="95">O7</text>
<text x="100.1" y="92.4">O6</text>
<text x="107.7" y="95.5" transform="rotate(-90 107.7 95.5)">GND</text>
<text x="110.7" y="95">E1</text>
<text x="110.7" y="92.4">E2</text>
<text x="147.1" y="95">E1</text>
<text x="147.1" y="92.4">E2</text>
<text x="154.6" y="95.5" transform="rotate(-90 154.6 95.5)">GND</text>
<text x="157.5" y="95">O7</text>
<text x="157.5" y="92.4">O6</text>
<text x="201.7" y="95">E1</text>
<text x="201.7" y="92.4">E2</text>
<text x="209.3" y="95.5" transform="rotate(-90 209.3 95.5)">GND</text>
<text x="212.1" y="95">O7</text>
<text x="212.1" y="92.4">O6</text>
<text x="51.3" y="107.7">GND</text>
<text x="104.6" y="107.7">GND</text>
<text x="151.6" y="107.7">GND</text>
<text x="206.2" y="107.7">GND</text>
<text x="31.9" y="117.8">74LS02</text>
<text x="33" y="115.3">U62A</text>
<text x="63.7" y="130.5">74LS02</text>
<text x="64.7" y="128">U62C</text>
<text x="31.9" y="141.9">74LS02</text>
<text x="32.9" y="139.4">U62B</text>
<text x="127.5" y="166.1">+5V</text>
<text x="134.9" y="178.3">U62E</text>
<text x="18.3" y="185.9">+5V</text>
<text x="31" y="185.9">+5V</text>
<text x="42.4" y="185.9">+5V</text>
<text x="55.1" y="185.9">+5V</text>
<text x="67.8" y="185.9">+5V</text>
<text x="80.5" y="185.9">+5V</text>
<text x="108.1" y="185.1">74LS02</text>
<text x="109.1" y="182.6">U62D</text>
<text x="130.5" y="181.4" transform="rotate(-90 130.5 181.4)">VCC</text>
<text x="135" y="180.3">74LS02</text>
<text x="22.9" y="191.5">C76</text>
<text x="35.6" y="191.5">C75</text>
<text x="47.1" y="191.5">C24</text>
<text x="59.8" y="191.5">C26</text>
<text x="72.5" y="191.5">C25</text>
<text x="84.4" y="190.7">C66</text>
<text x="130.5" y="190.8" transform="rotate(-90 130.5 190.8)">GND</text>
<text x="22.3" y="193.5">0.1µF</text>
<text x="35" y="193.5">0.1µF</text>
<text x="46.5" y="193.5">0.1µF</text>
<text x="59.2" y="193.5">0.1µF</text>
<text x="71.9" y="193.5">0.1µF</text>
<text x="84.6" y="192.7">0.1µF</text>
<text x="18.3" y="200.4">GND</text>
<text x="31" y="200.4">GND</text>
<text x="42.4" y="200.4">GND</text>
<text x="55.1" y="200.4">GND</text>
<text x="67.8" y="200.4">GND</text>
<text x="80.5" y="199.6">GND</text>
<text x="127.5" y="201.9">GND</text>
</g>
<g font-size="1.3">
<text x="132.1" y="35.4">CW6</text>
<text x="115.6" y="36.7">SA2</text>
<text x="115.6" y="40.5">SA1</text>
<text x="121.7" y="40.5">CW10</text>
<text x="122.9" y="36.7">CW9</text>
<text x="132.1" y="41.8">CW8</text>
<text x="132.1" y="39.2">CW7</text>
<text x="170.2" y="39.2">PC_CLEAR</text>
<text x="170.2" y="41.8">PC_LOAD_JMP</text>
<text x="115.6" y="44.3">SA0</text>
<text x="121.7" y="44.3">CW11</text>
<text x="170.2" y="44.3">COND</text>
<text x="170.2" y="46.9">MDR_OUT</text>
<text x="166.4" y="49.4">SP_UP</text>
<text x="170.2" y="51.9">REG_OUT_LOAD</text>
<text x="166.4" y="54.5">SP_DOWN</text>
<text x="30" y="76.1">SP_LO_OUT</text>
<text x="69.5" y="76.1">CW3</text>
<text x="77.8" y="76.1">SRC_ACTIVE</text>
<text x="122.9" y="76.1">CW3</text>
<text x="132.1" y="74.8">CW0</text>
<text x="132.1" y="77.3">CW1</text>
<text x="186.7" y="76.1">CW0</text>
<text x="221" y="76.1">SP_LO_LOAD</text>
<text x="30" y="81.2">PC_LO_OUT</text>
<text x="30.4" y="83.7">PC_HI_OUT</text>
<text x="30.5" y="78.6">SP_HI_OUT</text>
<text x="69.5" y="78.6">CW4</text>
<text x="69.5" y="81.2">CW5</text>
<text x="79.6" y="83.7">REG_A_OUT</text>
<text x="81.3" y="78.6">ROM_OUT</text>
<text x="81.6" y="81.2">RAM_OUT</text>
<text x="122.9" y="78.6">CW4</text>
<text x="122.9" y="81.2">CW5</text>
<text x="132.1" y="79.9">CW2</text>
<text x="170.2" y="83.7">REG_C_LOAD</text>
<text x="170.2" y="78.6">REG_A_LOAD</text>
<text x="170.2" y="81.2">REG_B_LOAD</text>
<text x="186.7" y="81.2">CW2</text>
<text x="186.7" y="78.6">CW1</text>
<text x="221" y="78.6">SP_HI_LOAD</text>
<text x="79.4" y="86.2">REG_B_OUT</text>
<text x="79.4" y="88.8">REG_C_OUT</text>
<text x="119.4" y="88.8">SRC_BANK</text>
<text x="131.4" y="88.8">DST_BANK</text>
<text x="170.2" y="86.2">MAR_LO_LOAD</text>
<text x="170.2" y="88.8">MAR_HI_LOAD</text>
<text x="71.1" y="93.9">SRC_BANK</text>
<text x="81.9" y="91.3">ALU_OUT</text>
<text x="82.7" y="93.9">SW_OUT</text>
<text x="170.2" y="91.3">IR_LOAD</text>
<text x="170.2" y="93.9">RAM_LOAD</text>
<text x="182.2" y="93.9">DST_BANK</text>
<text x="132.1" y="110.4">CW12</text>
<text x="138.4" y="110.4">END [12]</text>
<text x="132.1" y="114.2">CW13</text>
<text x="132.1" y="118">CW14</text>
<text x="138.4" y="114.2">PC_UP</text>
<text x="138.4" y="118">PC_MAR_MUX [14] PC=1 MAR=0</text>
<text x="21.1" y="125.6">FLAG_Z</text>
<text x="22.5" y="120.5">COND</text>
<text x="43.2" y="123.1">COND_TAKEN</text>
<text x="132.1" y="121.8">CW15</text>
<text x="132.1" y="125.6">CW16</text>
<text x="138.4" y="125.6">CIN_SEL</text>
<text x="138.4" y="121.8">HALT [15]</text>
<text x="132.1" y="129.4">CW17</text>
<text x="138.4" y="129.4">SRC_BANK</text>
<text x="47.5" y="133.2">COND_TAKEN</text>
<text x="132.1" y="137">CW19</text>
<text x="132.1" y="133.2">CW18</text>
<text x="138.4" y="133.2">DST_BANK</text>
<text x="138.4" y="137">MISC_BANK</text>
<text x="46.6" y="138.3">PC_LOAD_JMP</text>
<text x="132.1" y="140.8">CW20</text>
<text x="138.4" y="140.8">ADDR_SEL1</text>
<text x="14.9" y="149.7">PC_LOAD_JMP</text>
<text x="14.9" y="144.7">PC_LOAD_JMP</text>
<text x="43.2" y="147.2">PC_LOAD_JMP</text>
<text x="132.1" y="144.7">CW21</text>
<text x="132.1" y="148.5">CW22</text>
<text x="138.4" y="144.7">FLAG_SEL0</text>
<text x="138.4" y="148.5">FLAG_SEL1</text>
<text x="132.1" y="152.3">CW23</text>
<text x="138.4" y="152.3">FLAG_POL</text>
</g>
</svg>
